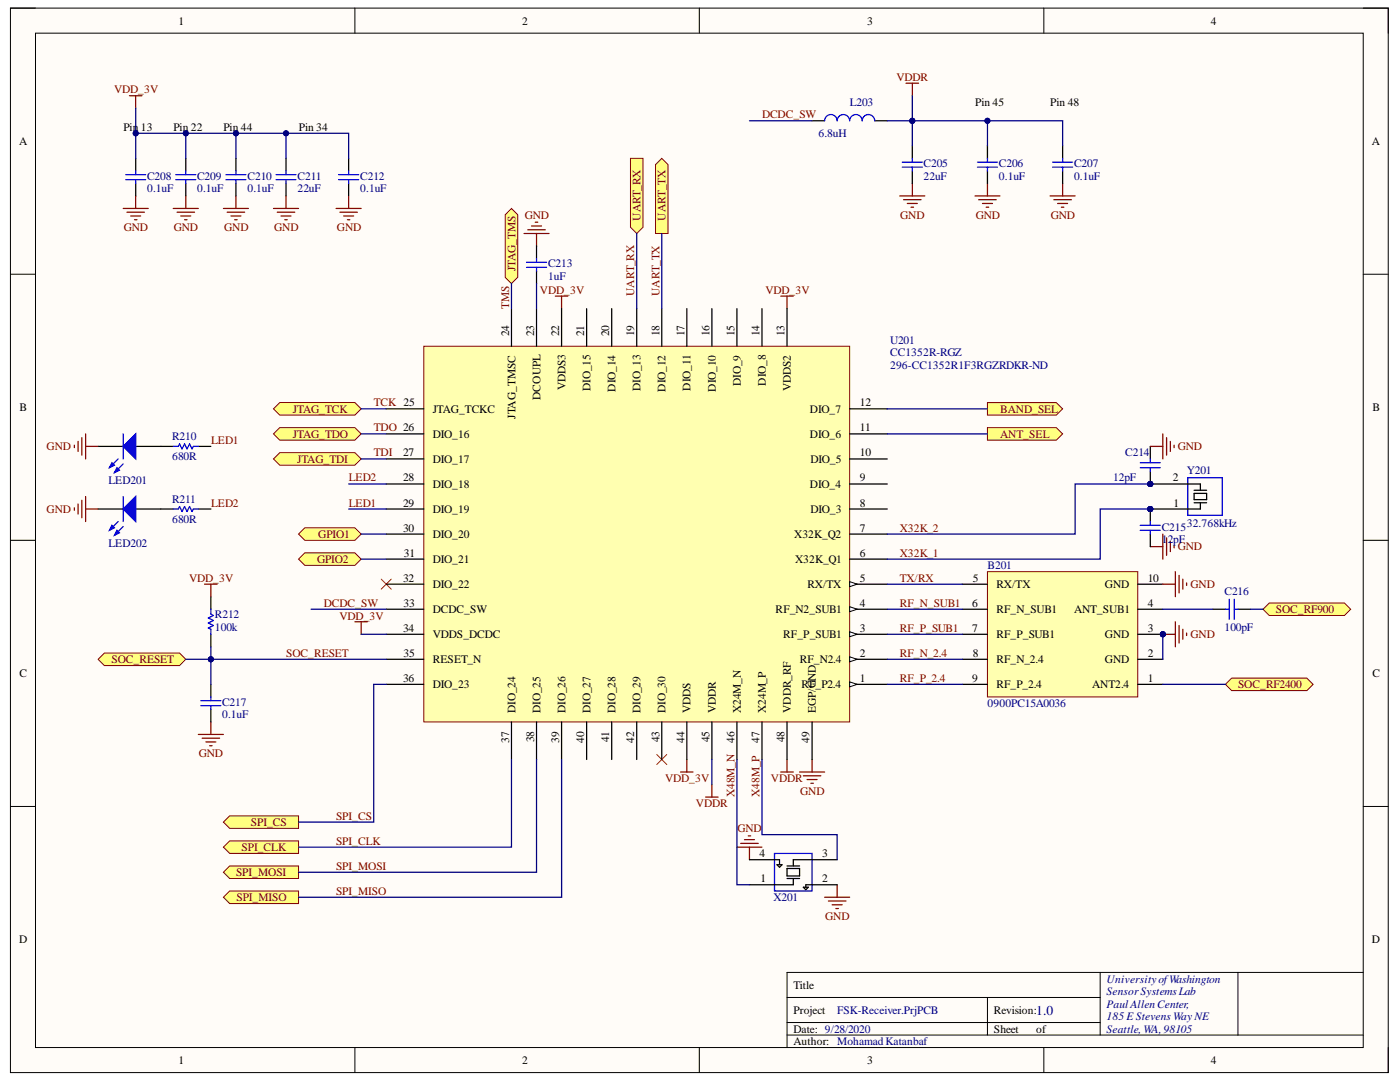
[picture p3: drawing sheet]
<svg xmlns="http://www.w3.org/2000/svg" width="279mm" height="216mm" viewBox="0 0 279 216" stroke-linecap="round" stroke-linejoin="round" font-family="sans-serif">
<path d="M2.1 1.6h275v212.4h-275z" fill-rule="evenodd" fill="#fffcf8"/>
<path d="M2.1 1.6h275v212.4h-275z" fill="none" stroke="#000" stroke-width=".2"/>
<path d="M7.1 6.6h265v202.4h-265z" fill-rule="evenodd" fill="#fffcf8"/>
<g fill="none" stroke="#000" stroke-width=".2">
<path d="M2.1 1.6h5M7.1 6.6h265v202.4h-265zM70.8 1.6v5M139.6 1.6v5M208.3 1.6v5M272.1 1.6h5v5M2.1 54.7h5M272.1 54.7h5M2.1 107.8h5M272.1 107.8h5M2.1 160.9h5M272.1 160.9h5"/>
<path d="M157.1 199h62.5M197.1 199v7.5M219.6 194v12.5M247.1 194v12.5M272.1 194h-115v15M70.8 209v5M139.6 209v5M157.1 206.5h115M157.1 204h62.5M208.3 209v5M277.1 209v5"/>
</g>
<g fill="none" stroke="#800000" stroke-width=".25">
<path d="M25.8 19.1h2.5M27.1 19.1v2.5M180.8 16.6h2.5M182.1 16.6v2.5M27.1 39.1v2.5M37.1 39.1v2.5M47.1 39.1v2.5M57.1 39.1v2.5M69.6 39.1v2.5M179.6 39.1h5M180.3 39.8h3.5M182.1 36.6v2.5"/>
<path d="M194.6 39.1h5M195.3 39.8h3.5M197.1 36.6v2.5M209.6 39.1h5M210.3 39.8h3.5M212.1 36.6v2.5M24.6 41.6h5M25.3 42.3h3.5M26.1 43.1h2M26.8 43.8h.5M34.6 41.6h5M35.3 42.3h3.5"/>
<path d="M36.1 43.1h2M36.8 43.8h.5M44.6 41.6h5M45.3 42.3h3.5M46.1 43.1h2M46.8 43.8h.5M54.6 41.6h5M55.3 42.3h3.5M56.1 43.1h2M56.8 43.8h.5M67.1 41.6h5M67.8 42.3h3.5"/>
<path d="M68.6 43.1h2M69.3 43.8h.5M110.8 59.1h2.5M112.1 59.1v2.5M155.8 59.1h2.5M157.1 59.1v2.5M181.1 40.6h2M181.8 41.4h.5M196.1 40.6h2M196.8 41.4h.5M211.1 40.6h2M211.8 41.4h.5"/>
<path d="M40.8 116.6h2.5M42.1 116.6v2.5M70.8 124.1h2.5M72.1 124.1v2.5M39.6 146.5h5M40.3 147.3h3.5M41.1 148.1h2M41.8 148.8h.5M42.1 144.1v2.4M135.8 154h2.5M137.1 151.5v2.5M140.8 159h2.5"/>
<path d="M142.1 156.5v2.5M155.8 154h2.5M157.1 151.5v2.5"/>
</g>
<path d="M57.1 31.6v2.5M57.1 36.6v2.5M42.1 119.1v2.5M42.1 126.6v2.5" fill="none" stroke="#000" stroke-width=".25"/>
<path d="M55.1 34.8h4M55.1 35.8h4M57.1 34.1v.7M57.1 35.8v.8M42.1 121.6v1l.5 .2-1 .5 1 .5-1 .5 1 .5-1 .5 .5 .3v1" fill="none" stroke="#00f" stroke-width=".25"/>
<circle cx="229.6" cy="101.6" r=".5" fill="#000080"/>
<circle cx="229.6" cy="101.6" r=".5" fill="none" stroke="#000080" stroke-width=".2"/>
<circle cx="229.6" cy="96.6" r=".5" fill="#000080"/>
<circle cx="229.6" cy="96.6" r=".5" fill="none" stroke="#000080" stroke-width=".2"/>
<path d="M237.1 95.3h6.8v7.5h-6.8z" fill="none" stroke="#00f" stroke-width=".25"/>
<path d="M237.1 96.6h2.5v1.2M238.3 97.8h2.5M238.3 98.4h2.5v1.3h-2.5zM238.3 100.3h2.5M239.6 100.3v1.3h-10" fill="none" stroke="#000" stroke-width=".25"/>
<circle cx="229.6" cy="101.6" r=".5" fill="#000080"/>
<circle cx="229.6" cy="101.6" r=".5" fill="none" stroke="#000080" stroke-width=".2"/>
<path d="M229.6 96.6h7.5" fill="none" stroke="#000" stroke-width=".25"/>
<circle cx="229.6" cy="96.6" r=".5" fill="#000080"/>
<circle cx="229.6" cy="96.6" r=".5" fill="none" stroke="#000080" stroke-width=".2"/>
<circle cx="229.6" cy="96.6" r=".5" fill="#000080"/>
<circle cx="229.6" cy="96.6" r=".5" fill="none" stroke="#000080" stroke-width=".2"/>
<path d="M229.6 89.1v2.5M229.6 94.1v2.5" fill="none" stroke="#000" stroke-width=".25"/>
<circle cx="229.6" cy="96.6" r=".5" fill="#000080"/>
<circle cx="229.6" cy="96.6" r=".5" fill="none" stroke="#000080" stroke-width=".2"/>
<path d="M227.6 93.3h4M227.6 92.3h4M229.6 91.6v.7M229.6 93.3v.8" fill="none" stroke="#00f" stroke-width=".25"/>
<g fill="none" stroke="#800000" stroke-width=".25">
<path d="M104.6 46.6h5M105.3 45.8h3.5M106.1 45.1h2M106.8 44.3h.5M107.1 46.6v2.5M229.6 89.1h2.5M232.1 86.6v5M232.8 87.3v3.5M233.6 88.1v2M234.3 88.8v.5M229.6 109.1h2.5M232.1 106.6v5"/>
<path d="M232.8 107.3v3.5M233.6 108.1v2M234.3 108.8v.5M159.6 154h5M160.3 154.8h3.5M161.1 155.5h2M161.8 156.3h.5M162.1 151.5v2.5M147.1 169h5M147.8 168.3h3.5M148.6 167.5h2M149.3 166.8h.5"/>
<path d="M149.6 169v2.5M164.6 179h5M165.3 179.8h3.5M167.1 176.5v2.5M166.1 180.5h2M166.8 181.3h.5"/>
</g>
<path d="M102.1 41.6l1.2 1.2v12.5l-1.2 1.3-1.3-1.3v-12.5z" fill-rule="evenodd" fill="#ffff80"/>
<path d="M102.1 41.6l1.2 1.2v12.5l-1.2 1.3-1.3-1.3v-12.5z" fill="none" stroke="#800000" stroke-width=".2"/>
<path d="M55.8 80.3h15l1.3 1.3-1.3 1.2h-15l-1.2-1.2z" fill-rule="evenodd" fill="#ffff80"/>
<path d="M55.8 80.3h15l1.3 1.3-1.3 1.2h-15l-1.2-1.2z" fill="none" stroke="#800000" stroke-width=".2"/>
<path d="M54.6 86.6l1.2-1.3h15l1.3 1.3-1.3 1.2h-15z" fill-rule="evenodd" fill="#ffff80"/>
<path d="M54.6 86.6l1.2-1.3h15l1.3 1.3-1.3 1.2h-15z" fill="none" stroke="#800000" stroke-width=".2"/>
<path d="M54.6 91.6l1.2-1.3h15l1.3 1.3-1.3 1.2h-15z" fill-rule="evenodd" fill="#ffff80"/>
<path d="M54.6 91.6l1.2-1.3h15l1.3 1.3-1.3 1.2h-15z" fill="none" stroke="#800000" stroke-width=".2"/>
<path d="M232.1 126.6h2.5M234.6 124.1v5M235.3 124.8v3.5M236.1 125.6v2M236.8 126.3v.5" fill="none" stroke="#800000" stroke-width=".25"/>
<circle cx="232.1" cy="126.6" r=".5" fill="#000080"/>
<circle cx="232.1" cy="126.6" r=".5" fill="none" stroke="#000080" stroke-width=".2"/>
<path d="M252.1 121.6l1.2-1.3h15l1.3 1.3-1.3 1.2h-15z" fill-rule="evenodd" fill="#ffff80"/>
<path d="M252.1 121.6l1.2-1.3h15l1.3 1.3-1.3 1.2h-15z" fill="none" stroke="#800000" stroke-width=".2"/>
<path d="M19.6 131.6l1.2-1.3h15l1.3 1.3-1.3 1.2h-15z" fill-rule="evenodd" fill="#ffff80"/>
<path d="M19.6 131.6l1.2-1.3h15l1.3 1.3-1.3 1.2h-15z" fill="none" stroke="#800000" stroke-width=".2"/>
<path d="M182.1 29.1v2.5M182.1 34.1v2.5M19.6 101.6h5M27.1 101.6h5" fill="none" stroke="#000" stroke-width=".25"/>
<path d="M180.1 32.4h4M180.1 33.3h4M182.1 31.6v.8M182.1 33.3v.8" fill="none" stroke="#00f" stroke-width=".25"/>
<path d="M76.1 115.6l2 2M78.1 115.6l-2 2M131.1 150.5l2 2M133.1 150.5l-2 2" fill="none" stroke="#f00" stroke-width=".2"/>
<path d="M24.6 101.6l2.5-2.5v5z" fill="#00f"/>
<path d="M23.6 104.1l-1.8 1.7M24.6 101.6l2.5-2.5v5zM24.6 105.1l-1.8 1.7" fill="none" stroke="#00f" stroke-width=".25"/>
<path d="M22.3 104.8l.5 .5-1 .5z" fill="#00f"/>
<path d="M22.3 104.8l.5 .5-1 .5z" fill="none" stroke="#00f" stroke-width=".25"/>
<path d="M23.3 105.8l.5 .5-1 .5z" fill="#00f"/>
<path d="M24.6 99.1v5M23.3 105.8l.5 .5-1 .5z" fill="none" stroke="#00f" stroke-width=".25"/>
<path d="M16.3 99.8v3.5M17.1 99.1v5M14.8 101.3v.5M15.6 100.6v2M17.1 101.6h2.5" fill="none" stroke="#800000" stroke-width=".25"/>
<path d="M19.6 89.1h5M27.1 89.1h5" fill="none" stroke="#000" stroke-width=".25"/>
<path d="M24.6 89.1l2.5-2.5v5z" fill="#00f"/>
<path d="M23.6 91.6l-1.8 1.7M24.6 89.1l2.5-2.5v5zM24.6 92.6l-1.8 1.7" fill="none" stroke="#00f" stroke-width=".25"/>
<path d="M22.3 92.3l.5 .5-1 .5z" fill="#00f"/>
<path d="M22.3 92.3l.5 .5-1 .5z" fill="none" stroke="#00f" stroke-width=".25"/>
<path d="M23.3 93.3l.5 .5-1 .5z" fill="#00f"/>
<g fill="none" stroke="#00f" stroke-width=".25">
<path d="M25.1 34.8h4M25.1 35.8h4M27.1 34.1v.7M27.1 35.8v.8M35.1 34.8h4M35.1 35.8h4M37.1 34.1v.7M37.1 35.8v.8M45.1 34.8h4M45.1 35.8h4M47.1 34.1v.7M47.1 35.8v.8"/>
<path d="M67.6 34.8h4M67.6 35.8h4M69.6 34.1v.7M69.6 35.8v.8M195.1 32.4h4M195.1 33.3h4M197.1 31.6v.8M197.1 33.3v.8M210.1 32.4h4M210.1 33.3h4M212.1 31.6v.8M212.1 33.3v.8"/>
<path d="M23.3 93.3l.5 .5-1 .5zM24.6 86.6v5M34.6 101.6h1l.2-.5 .5 1 .5-1 .5 1 .5-1 .5 1 .3-.5h1M40.1 139.8h4M42.1 139.1v.7M40.1 140.8h4M42.1 140.8v.8"/>
</g>
<path d="M14.8 88.8v.5M15.6 88.1v2M16.3 87.3v3.5M17.1 86.6v5M17.1 89.1h2.5" fill="none" stroke="#800000" stroke-width=".25"/>
<g fill="none" stroke="#000" stroke-width=".25">
<path d="M27.1 31.6v2.5M27.1 36.6v2.5M37.1 31.6v2.5M37.1 36.6v2.5M47.1 31.6v2.5M47.1 36.6v2.5M69.6 31.6v2.5M69.6 36.6v2.5M197.1 29.1v2.5M197.1 34.1v2.5M212.1 29.1v2.5M212.1 34.1v2.5"/>
<path d="M32.1 101.6h2.5M39.6 101.6h2.5M42.1 136.6v2.5M42.1 141.6v2.5"/>
</g>
<circle cx="229.6" cy="101.6" r=".5" fill="#000080"/>
<circle cx="229.6" cy="101.6" r=".5" fill="none" stroke="#000080" stroke-width=".2"/>
<path d="M229.6 101.6v2.5M229.6 106.6v2.5" fill="none" stroke="#000" stroke-width=".25"/>
<circle cx="229.6" cy="101.6" r=".5" fill="#000080"/>
<circle cx="229.6" cy="101.6" r=".5" fill="none" stroke="#000080" stroke-width=".2"/>
<path d="M227.6 104.8h4M227.6 105.8h4M229.6 104.1v.7M229.6 105.8v.8" fill="none" stroke="#00f" stroke-width=".25"/>
<path d="M125.8 31.6h2.5v13.7l-1.2 1.3-1.3-1.3z" fill-rule="evenodd" fill="#ffff80"/>
<path d="M125.8 31.6h2.5v13.7l-1.2 1.3-1.3-1.3z" fill="none" stroke="#800000" stroke-width=".2"/>
<path d="M130.8 32.8l1.3-1.2 1.2 1.2v13.8h-2.5z" fill-rule="evenodd" fill="#ffff80"/>
<path d="M130.8 32.8l1.3-1.2 1.2 1.2v13.8h-2.5z" fill="none" stroke="#800000" stroke-width=".2"/>
<path d="M32.1 89.1h2.5M39.6 89.1h2.5" fill="none" stroke="#000" stroke-width=".25"/>
<path d="M34.6 89.1h1l.2-.5 .5 1 .5-1 .5 1 .5-1 .5 1 .3-.5h1" fill="none" stroke="#00f" stroke-width=".25"/>
<path d="M197.1 85.3h13.7l1.3 1.3-1.3 1.2h-13.7z" fill-rule="evenodd" fill="#ffff80"/>
<path d="M197.1 85.3h13.7l1.3 1.3-1.3 1.2h-13.7z" fill="none" stroke="#800000" stroke-width=".2"/>
<path d="M162.1 24.1h2.5M174.6 24.1h2.5M149.6 171.5h6v1M155.1 172.5h1l-.5 .5zM157.1 172.8h2.5M157.1 173.3h2.5v1.5h-2.5zM157.1 175.3h2.5M158.3 175.3v1.2h-8.7M160.3 177h1l-.5 .5zM167.1 176.5h-6.3v.5M167.1 171.5h-8.8v1.3" fill="none" stroke="#000" stroke-width=".25"/>
<path d="M164.6 24.1a1.25 1.25 0 0 1 1.2-1.2 1.25 1.25 0 0 1 1.3 1.2 1.25 1.25 0 0 1 1.2-1.2 1.25 1.25 0 0 1 1.3 1.2 1.25 1.25 0 0 1 1.2-1.2 1.25 1.25 0 0 1 1.3 1.2 1.25 1.25 0 0 1 1.2-1.2 1.25 1.25 0 0 1 1.3 1.2M154.6 170.3h7.5v7.5h-7.5z" fill="none" stroke="#00f" stroke-width=".25"/>
<path d="M44.6 164l1.2-1.2h13.8v2.5h-13.8z" fill-rule="evenodd" fill="#ffff80"/>
<path d="M44.6 164l1.2-1.2h13.8v2.5h-13.8z" fill="none" stroke="#800000" stroke-width=".2"/>
<path d="M45.8 172.8h13.8v2.5h-13.8l-1.2-1.3z" fill-rule="evenodd" fill="#ffff80"/>
<path d="M45.8 172.8h13.8v2.5h-13.8l-1.2-1.3z" fill="none" stroke="#800000" stroke-width=".2"/>
<path d="M44.6 179l1.2-1.2h13.8v2.5h-13.8z" fill-rule="evenodd" fill="#ffff80"/>
<path d="M44.6 179l1.2-1.2h13.8v2.5h-13.8z" fill="none" stroke="#800000" stroke-width=".2"/>
<path d="M44.6 169l1.2-1.2h13.8v2.5h-13.8z" fill-rule="evenodd" fill="#ffff80"/>
<path d="M44.6 169l1.2-1.2h13.8v2.5h-13.8z" fill="none" stroke="#800000" stroke-width=".2"/>
<path d="M197.1 80.3h13.7l1.3 1.3-1.3 1.2h-13.7z" fill-rule="evenodd" fill="#ffff80"/>
<path d="M197.1 80.3h13.7l1.3 1.3-1.3 1.2h-13.7z" fill="none" stroke="#800000" stroke-width=".2"/>
<path d="M244.6 136.6l1.2-1.3h15l1.3 1.3-1.3 1.2h-15z" fill-rule="evenodd" fill="#ffff80"/>
<path d="M244.6 136.6l1.2-1.3h15l1.3 1.3-1.3 1.2h-15z" fill="none" stroke="#800000" stroke-width=".2"/>
<path d="M84.6 69.1h85v75h-85z" fill-rule="evenodd" fill="#ffffb0"/>
<path d="M84.6 69.1h85v75h-85z" fill="none" stroke="#800000" stroke-width=".2"/>
<path d="M169.6 136.6h7.5" fill="none" stroke="#000" stroke-width=".25"/>
<path d="M169.6 136.1l1.5 .5-1.5 .5z" fill="#f8fcff"/>
<path d="M169.6 136.1l1.5 .5-1.5 .5z" fill="none" stroke="#000" stroke-width=".2"/>
<path d="M169.6 131.6h7.5" fill="none" stroke="#000" stroke-width=".25"/>
<path d="M169.6 131.1l1.5 .5-1.5 .5z" fill="#f8fcff"/>
<path d="M169.6 131.1l1.5 .5-1.5 .5z" fill="none" stroke="#000" stroke-width=".2"/>
<path d="M169.6 111.6h7.5M169.6 106.6h7.5M169.6 116.6h7.5" fill="none" stroke="#000" stroke-width=".25"/>
<path d="M169.6 116.1l1.5 .5-1.5 .5z" fill="#f8fcff"/>
<path d="M169.6 116.1l1.5 .5-1.5 .5z" fill="none" stroke="#000" stroke-width=".2"/>
<g fill="none" stroke="#000" stroke-width=".25">
<path d="M102.1 61.6v7.5M107.1 61.6v7.5M112.1 61.6v7.5M117.1 61.6v7.5M122.1 61.6v7.5M127.1 61.6v7.5M132.1 61.6v7.5M137.1 61.6v7.5M142.1 61.6v7.5M147.1 61.6v7.5M152.1 61.6v7.5M157.1 61.6v7.5"/>
<path d="M77.1 96.6h7.5M77.1 86.6h7.5M77.1 81.6h7.5M77.1 91.6h7.5M169.6 96.6h7.5M169.6 91.6h7.5M169.6 86.6h7.5M169.6 81.6h7.5M77.1 101.6h7.5M77.1 106.6h7.5M77.1 111.6h7.5M77.1 116.6h7.5"/>
<path d="M169.6 101.6h7.5M77.1 121.6h7.5M77.1 126.6h7.5M77.1 131.6h7.5M77.1 136.6h7.5M169.6 126.6h7.5M102.1 144.1v7.4M107.1 144.1v7.4M112.1 144.1v7.4M117.1 144.1v7.4M122.1 144.1v7.4M127.1 144.1v7.4"/>
<path d="M132.1 144.1v7.4M137.1 144.1v7.4M142.1 144.1v7.4M147.1 144.1v7.4M152.1 144.1v7.4M157.1 144.1v7.4M162.1 144.1v7.4"/>
</g>
<path d="M169.6 126.1l1.5 .5-1.5 .5z" fill="#f8fcff"/>
<path d="M169.6 126.1l1.5 .5-1.5 .5z" fill="none" stroke="#000" stroke-width=".2"/>
<path d="M169.6 121.6h7.5" fill="none" stroke="#000" stroke-width=".25"/>
<path d="M169.6 121.1l1.5 .5-1.5 .5z" fill="#f8fcff"/>
<path d="M169.6 121.1l1.5 .5-1.5 .5z" fill="none" stroke="#000" stroke-width=".2"/>
<circle cx="232.1" cy="126.6" r=".5" fill="#000080"/>
<circle cx="232.1" cy="126.6" r=".5" fill="none" stroke="#000080" stroke-width=".2"/>
<path d="M197.1 114.1h30v25h-30z" fill-rule="evenodd" fill="#ffffb0"/>
<path d="M197.1 114.1h30v25h-30z" fill="none" stroke="#800000" stroke-width=".2"/>
<path d="M192.1 116.6h5M192.1 136.6h5M192.1 131.6h5M192.1 121.6h5M192.1 126.6h5M227.1 136.6h5M227.1 131.6h5M227.1 126.6h5" fill="none" stroke="#000" stroke-width=".25"/>
<circle cx="232.1" cy="126.6" r=".5" fill="#000080"/>
<circle cx="232.1" cy="126.6" r=".5" fill="none" stroke="#000080" stroke-width=".2"/>
<path d="M107.1 49.1v2.5M107.1 54.1v2.5M227.1 116.6h5M227.1 121.6h5M242.1 121.6h2.5M247.1 121.6h2.5" fill="none" stroke="#000" stroke-width=".25"/>
<path d="M232.1 116.6h2.5M234.6 114.1v5M235.3 114.8v3.5M236.1 115.6v2M236.8 116.3v.5" fill="none" stroke="#800000" stroke-width=".25"/>
<path d="M105.1 53.3h4M105.1 52.3h4M107.1 51.6v.7M107.1 53.3v.8M245.3 119.6v4M246.3 119.6v4M244.6 121.6h.7M246.3 121.6h.8" fill="none" stroke="#00f" stroke-width=".25"/>
<path d="M59.6 106.6l1.2-1.3h10l1.3 1.3-1.3 1.2h-10z" fill-rule="evenodd" fill="#ffff80"/>
<path d="M59.6 106.6l1.2-1.3h10l1.3 1.3-1.3 1.2h-10z" fill="none" stroke="#800000" stroke-width=".2"/>
<path d="M60.8 110.3h10l1.3 1.3-1.3 1.2h-10l-1.2-1.2z" fill-rule="evenodd" fill="#ffff80"/>
<path d="M60.8 110.3h10l1.3 1.3-1.3 1.2h-10l-1.2-1.2z" fill="none" stroke="#800000" stroke-width=".2"/>
<path d="M182.1 24.1v5M62.1 121.6h15M142.1 151.5v5" fill="none" stroke="#000080" stroke-width=".25"/>
<circle cx="182.1" cy="24.1" r=".5" fill="#000080"/>
<circle cx="182.1" cy="24.1" r=".5" fill="none" stroke="#000080" stroke-width=".2"/>
<path d="M197.1 24.1v5" fill="none" stroke="#000080" stroke-width=".25"/>
<circle cx="197.1" cy="24.1" r=".5" fill="#000080"/>
<circle cx="197.1" cy="24.1" r=".5" fill="none" stroke="#000080" stroke-width=".2"/>
<path d="M37.1 26.6v5M149.6 24.1h12.5" fill="none" stroke="#000080" stroke-width=".25"/>
<circle cx="37.1" cy="26.6" r=".5" fill="#000080"/>
<circle cx="37.1" cy="26.6" r=".5" fill="none" stroke="#000080" stroke-width=".2"/>
<path d="M47.1 26.6v5" fill="none" stroke="#000080" stroke-width=".25"/>
<circle cx="47.1" cy="26.6" r=".5" fill="#000080"/>
<circle cx="47.1" cy="26.6" r=".5" fill="none" stroke="#000080" stroke-width=".2"/>
<path d="M57.1 31.6v-5h12.5v5" fill="none" stroke="#000080" stroke-width=".25"/>
<circle cx="57.1" cy="26.6" r=".5" fill="#000080"/>
<circle cx="57.1" cy="26.6" r=".5" fill="none" stroke="#000080" stroke-width=".2"/>
<path d="M182.1 19.1v5" fill="none" stroke="#000080" stroke-width=".25"/>
<circle cx="182.1" cy="24.1" r=".5" fill="#000080"/>
<circle cx="182.1" cy="24.1" r=".5" fill="none" stroke="#000080" stroke-width=".2"/>
<path d="M27.1 21.6v5" fill="none" stroke="#000080" stroke-width=".25"/>
<circle cx="27.1" cy="26.6" r=".5" fill="#000080"/>
<circle cx="27.1" cy="26.6" r=".5" fill="none" stroke="#000080" stroke-width=".2"/>
<path d="M42.1 131.6h35M72.1 126.6h5" fill="none" stroke="#000080" stroke-width=".25"/>
<circle cx="42.1" cy="131.6" r=".5" fill="#000080"/>
<circle cx="42.1" cy="131.6" r=".5" fill="none" stroke="#000080" stroke-width=".2"/>
<path d="M102.1 56.6v5M107.1 56.6v5M72.1 81.6h5M72.1 86.6h5M72.1 91.6h5M37.1 131.6h5M147.1 151.6v24.9h2.5M152.1 151.5v15h15v5" fill="none" stroke="#000080" stroke-width=".25"/>
<circle cx="42.1" cy="131.6" r=".5" fill="#000080"/>
<circle cx="42.1" cy="131.6" r=".5" fill="none" stroke="#000080" stroke-width=".2"/>
<path d="M177.1 24.1h35v5" fill="none" stroke="#000080" stroke-width=".25"/>
<circle cx="182.1" cy="24.1" r=".5" fill="#000080"/>
<circle cx="182.1" cy="24.1" r=".5" fill="none" stroke="#000080" stroke-width=".2"/>
<circle cx="197.1" cy="24.1" r=".5" fill="#000080"/>
<circle cx="197.1" cy="24.1" r=".5" fill="none" stroke="#000080" stroke-width=".2"/>
<path d="M57.1 26.6h-30v5" fill="none" stroke="#000080" stroke-width=".25"/>
<circle cx="27.1" cy="26.6" r=".5" fill="#000080"/>
<circle cx="27.1" cy="26.6" r=".5" fill="none" stroke="#000080" stroke-width=".2"/>
<circle cx="37.1" cy="26.6" r=".5" fill="#000080"/>
<circle cx="37.1" cy="26.6" r=".5" fill="none" stroke="#000080" stroke-width=".2"/>
<circle cx="47.1" cy="26.6" r=".5" fill="#000080"/>
<circle cx="47.1" cy="26.6" r=".5" fill="none" stroke="#000080" stroke-width=".2"/>
<circle cx="57.1" cy="26.6" r=".5" fill="#000080"/>
<circle cx="57.1" cy="26.6" r=".5" fill="none" stroke="#000080" stroke-width=".2"/>
<path d="M42.1 129.1v7.5" fill="none" stroke="#000080" stroke-width=".25"/>
<circle cx="42.1" cy="131.6" r=".5" fill="#000080"/>
<circle cx="42.1" cy="131.6" r=".5" fill="none" stroke="#000080" stroke-width=".2"/>
<path d="M127.1 46.6v15M132.1 46.6v15M177.1 126.6h15M177.1 131.6h15M177.1 136.6h15M232.1 126.6v5" fill="none" stroke="#000080" stroke-width=".25"/>
<circle cx="232.1" cy="126.6" r=".5" fill="#000080"/>
<circle cx="232.1" cy="126.6" r=".5" fill="none" stroke="#000080" stroke-width=".2"/>
<path d="M177.1 86.6h20M177.1 81.6h20M229.6 96.6h-15v10h-37.5M77.1 136.6h-2.5v27.4h-15M102.1 151.5v17.5h-42.5M107.1 151.6v22.4h-47.5M112.1 151.6v27.4h-52.5" fill="none" stroke="#000080" stroke-width=".25"/>
<circle cx="229.6" cy="96.6" r=".5" fill="#000080"/>
<circle cx="229.6" cy="96.6" r=".5" fill="none" stroke="#000080" stroke-width=".2"/>
<path d="M229.6 101.6h-10v10h-42.5" fill="none" stroke="#000080" stroke-width=".25"/>
<circle cx="229.6" cy="101.6" r=".5" fill="#000080"/>
<circle cx="229.6" cy="101.6" r=".5" fill="none" stroke="#000080" stroke-width=".2"/>
<path d="M69.6 96.6h7.5M69.6 101.6h7.5M72.1 106.6h5M72.1 111.6h5M177.1 116.6h15M177.1 121.6h15M232.1 136.6h12.5M232.1 121.6h10M249.6 121.6h2.5" fill="none" stroke="#000080" stroke-width=".25"/>
<text font-size="2.7" fill="#000080" x="206.8" y="202.4">1.0</text>
<g font-size="2.3">
<text x="35.6" y="4.9">1</text>
<text x="104.2" y="4.9">2</text>
<text x="173.1" y="4.9">3</text>
<text x="241.7" y="4.9">4</text>
<text x="194.6" y="21.1">Pin 45</text>
<text x="209.6" y="21.1">Pin 48</text>
<text x="3.8" y="28.9">A</text>
<text x="24.6" y="26.1">Pin</text>
<text x="28.1" y="26.1">13</text>
<text x="34.6" y="26.1">Pin 22</text>
<text x="44.6" y="26.1">Pin 44</text>
<text x="59.6" y="26.1">Pin 34</text>
<text x="273.8" y="28.9">A</text>
<text x="101.6" y="67.1" transform="rotate(-90 101.6 67.1)">24</text>
<text x="106.6" y="67.1" transform="rotate(-90 106.6 67.1)">23</text>
<text x="111.6" y="67.1" transform="rotate(-90 111.6 67.1)">22</text>
<text x="116.6" y="67.1" transform="rotate(-90 116.6 67.1)">21</text>
<text x="121.6" y="67.1" transform="rotate(-90 121.6 67.1)">20</text>
<text x="126.5" y="67.1" transform="rotate(-90 126.5 67.1)">19</text>
<text x="131.6" y="67.1" transform="rotate(-90 131.6 67.1)">18</text>
<text x="136.6" y="67.1" transform="rotate(-90 136.6 67.1)">17</text>
<text x="141.6" y="67.1" transform="rotate(-90 141.6 67.1)">16</text>
<text x="146.6" y="67.1" transform="rotate(-90 146.6 67.1)">15</text>
<text x="151.6" y="67.1" transform="rotate(-90 151.6 67.1)">14</text>
<text x="156.6" y="67.1" transform="rotate(-90 156.6 67.1)">13</text>
<text x="112.8" y="77.9" transform="rotate(-90 112.8 77.9)">VDDS3</text>
<text x="137.8" y="78" transform="rotate(-90 137.8 78)">DIO_11</text>
<text x="147.9" y="77" transform="rotate(-90 147.9 77)">DIO_9</text>
<text x="152.8" y="77" transform="rotate(-90 152.8 77)">DIO_8</text>
<text x="3.9" y="82">B</text>
<text x="86.4" y="82.4">JTAG_TCKC</text>
<text x="102.9" y="83.5" transform="rotate(-90 102.9 83.5)">JTAG_TMSC</text>
<text x="107.8" y="79.8" transform="rotate(-90 107.8 79.8)">DCOUPL</text>
<text x="117.8" y="78" transform="rotate(-90 117.8 78)">DIO_15</text>
<text x="122.8" y="78.1" transform="rotate(-90 122.8 78.1)">DIO_14</text>
<text x="127.8" y="78" transform="rotate(-90 127.8 78)">DIO_13</text>
<text x="132.8" y="78.1" transform="rotate(-90 132.8 78.1)">DIO_12</text>
<text x="142.9" y="78.1" transform="rotate(-90 142.9 78.1)">DIO_10</text>
<text x="157.8" y="78" transform="rotate(-90 157.8 78)">VDDS2</text>
<text x="161.6" y="82.4">DIO_7</text>
<text x="171.6" y="81.1">12</text>
<text x="273.9" y="82">B</text>
<text x="86.4" y="87.4">DIO_16</text>
<text x="161.6" y="87.4">DIO_6</text>
<text x="171.6" y="86.1">11</text>
<text x="80.4" y="91.1">27</text>
<text x="86.4" y="92.3">DIO_17</text>
<text x="161.7" y="92.3">DIO_5</text>
<text x="171.6" y="91.1">10</text>
<text x="80.4" y="96.1">28</text>
<text x="80.4" y="101.1">29</text>
<text x="86.4" y="97.3">DIO_18</text>
<text x="161.6" y="97.3">DIO_4</text>
<text x="171.6" y="101.1">8</text>
<text x="171.6" y="96.1">9</text>
<text x="234.1" y="96.1">2</text>
<text x="234.2" y="101.1">1</text>
<text x="80.4" y="106.1">30</text>
<text x="86.4" y="102.3">DIO_19</text>
<text x="86.4" y="107.3">DIO_20</text>
<text x="158.5" y="107.3">X32K_Q2</text>
<text x="161.7" y="102.3">DIO_3</text>
<text x="171.6" y="106.1">7</text>
<text x="80.6" y="111.1">31</text>
<text x="86.4" y="112.4">DIO_21</text>
<text x="158.7" y="112.4">X32K_Q1</text>
<text x="171.6" y="111.1">6</text>
<text x="80.4" y="116.1">32</text>
<text x="86.4" y="117.4">DIO_22</text>
<text x="161.1" y="117.4">RX/TX</text>
<text x="171.6" y="116.1">5</text>
<text x="194.1" y="116.1">5</text>
<text x="198.9" y="117.4">RX/TX</text>
<text x="220.5" y="117.4">GND</text>
<text x="229.1" y="116.1">10</text>
<text x="80.5" y="121.1">33</text>
<text x="86.4" y="122.4">DCDC_SW</text>
<text x="154.8" y="122.4">RF_N2_SUB1</text>
<text x="171.6" y="121.1">4</text>
<text x="194" y="121.1">6</text>
<text x="198.9" y="122.4">RF_N_SUB1</text>
<text x="214.3" y="122.4">ANT_SUB1</text>
<text x="229.1" y="121.1">4</text>
<text x="80.4" y="126.1">34</text>
<text x="80.5" y="131.1">35</text>
<text x="86.4" y="127.3">VDDS_DCDC</text>
<text x="156.3" y="127.3">RF_P_SUB1</text>
<text x="171.6" y="131.1">2</text>
<text x="171.6" y="126.1">3</text>
<text x="194" y="126.1">7</text>
<text x="194.1" y="131.1">8</text>
<text x="198.9" y="127.3">RF_P_SUB1</text>
<text x="220.5" y="127.3">GND</text>
<text x="229.1" y="131.1">2</text>
<text x="229.1" y="126.1">3</text>
<text x="3.9" y="135.1">C</text>
<text x="80.4" y="136.1">36</text>
<text x="86.4" y="132.3">RESET_N</text>
<text x="86.4" y="137.3">DIO_23</text>
<text x="159.6" y="132.3">RF_N2.4</text>
<text x="160" y="137.3">RF_P2.4</text>
<text x="171.6" y="136.1">1</text>
<text x="194" y="136.1">9</text>
<text x="198.9" y="132.3">RF_N_2.4</text>
<text x="198.9" y="137.3">RF_P_2.4</text>
<text x="218" y="137.3">ANT2.4</text>
<text x="220.5" y="132.3">GND</text>
<text x="229.1" y="136.1">1</text>
<text x="273.9" y="135.1">C</text>
<text x="102.9" y="142.3" transform="rotate(-90 102.9 142.3)">DIO_24</text>
<text x="107.8" y="142.3" transform="rotate(-90 107.8 142.3)">DIO_25</text>
<text x="112.8" y="142.3" transform="rotate(-90 112.8 142.3)">DIO_26</text>
<text x="117.8" y="142.3" transform="rotate(-90 117.8 142.3)">DIO_27</text>
<text x="122.8" y="142.3" transform="rotate(-90 122.8 142.3)">DIO_28</text>
<text x="127.8" y="142.3" transform="rotate(-90 127.8 142.3)">DIO_29</text>
<text x="132.8" y="142.3" transform="rotate(-90 132.8 142.3)">DIO_30</text>
<text x="137.8" y="142.3" transform="rotate(-90 137.8 142.3)">VDDS</text>
<text x="142.9" y="142.3" transform="rotate(-90 142.9 142.3)">VDDR</text>
<text x="147.9" y="142.3" transform="rotate(-90 147.9 142.3)">X24M_N</text>
<text x="152.8" y="142.3" transform="rotate(-90 152.8 142.3)">X24M_P</text>
<text x="157.8" y="142.3" transform="rotate(-90 157.8 142.3)">VDDR_RF</text>
<text x="162.8" y="142.3" transform="rotate(-90 162.8 142.3)">EGP/GND</text>
<text x="101.6" y="148.2" transform="rotate(-90 101.6 148.2)">37</text>
<text x="106.6" y="148.2" transform="rotate(-90 106.6 148.2)">38</text>
<text x="111.6" y="148.2" transform="rotate(-90 111.6 148.2)">39</text>
<text x="116.6" y="148.2" transform="rotate(-90 116.6 148.2)">40</text>
<text x="121.6" y="148.1" transform="rotate(-90 121.6 148.1)">41</text>
<text x="126.5" y="148.2" transform="rotate(-90 126.5 148.2)">42</text>
<text x="131.6" y="148.2" transform="rotate(-90 131.6 148.2)">43</text>
<text x="136.6" y="148.2" transform="rotate(-90 136.6 148.2)">44</text>
<text x="141.6" y="148.2" transform="rotate(-90 141.6 148.2)">45</text>
<text x="146.6" y="148.2" transform="rotate(-90 146.6 148.2)">46</text>
<text x="151.6" y="148.2" transform="rotate(-90 151.6 148.2)">47</text>
<text x="156.6" y="148.2" transform="rotate(-90 156.6 148.2)">48</text>
<text x="161.6" y="148.2" transform="rotate(-90 161.6 148.2)">49</text>
<text x="151.6" y="171.1">4</text>
<text x="164.1" y="171.1">3</text>
<text x="151.7" y="176.1">1</text>
<text x="164.1" y="176.1">2</text>
<text x="3.8" y="188.2">D</text>
<text x="273.8" y="188.2">D</text>
<text x="158.3" y="197.3">Title</text>
<text x="158.3" y="202.3">Project</text>
<text x="198.4" y="202.3">Revision:</text>
<text x="158.3" y="208.5">Author: MohamadKatanbaf</text>
<text x="158.3" y="206.1">Date: 9/28/2020</text>
<text x="198.4" y="206.1">Sheet</text>
<text x="206.8" y="206.1">of</text>
<text x="35.6" y="212.3">1</text>
<text x="104.2" y="212.3">2</text>
<text x="173.1" y="212.3">3</text>
<text x="241.7" y="212.3">4</text>
</g>
<g font-size="2.3" fill="#800000">
<text x="178.9" y="16.2">VDDR</text>
<text x="22.8" y="18.6">VDD_3V</text>
<text x="152.1" y="23.6">DCDC_SW</text>
<text x="24.7" y="46.1">GND</text>
<text x="34.7" y="46.1">GND</text>
<text x="44.7" y="46.1">GND</text>
<text x="54.7" y="46.1">GND</text>
<text x="67.2" y="46.1">GND</text>
<text x="104.7" y="43.6">GND</text>
<text x="127.8" y="44.1" transform="rotate(-90 127.8 44.1)">UART_RX</text>
<text x="132.8" y="44.1" transform="rotate(-90 132.8 44.1)">UART_TX</text>
<text x="179.7" y="43.6">GND</text>
<text x="194.7" y="43.6">GND</text>
<text x="209.7" y="43.6">GND</text>
<text x="102.9" y="54.1" transform="rotate(-90 102.9 54.1)">JTAG_TMS</text>
<text x="107.8" y="58.6">VDD_3V</text>
<text x="126.5" y="59.1" transform="rotate(-90 126.5 59.1)">UART_RX</text>
<text x="131.6" y="59.1" transform="rotate(-90 131.6 59.1)">UART_TX</text>
<text x="152.8" y="58.6">VDD_3V</text>
<text x="101.6" y="61.6" transform="rotate(-90 101.6 61.6)">TMS</text>
<text x="58.4" y="82.4">JTAG_TCK</text>
<text x="74.6" y="81.1">TCK 25</text>
<text x="199.6" y="82.4">BAND_SEL</text>
<text x="9.3" y="89.9">GND</text>
<text x="42.1" y="88.6">LED1</text>
<text x="58.4" y="87.4">JTAG_TDO</text>
<text x="74.6" y="86.1">TDO 26</text>
<text x="199.6" y="87.4">ANT_SEL</text>
<text x="235.1" y="89.9">GND</text>
<text x="59.3" y="92.3">JTAG_TDI</text>
<text x="74.6" y="91.1">TDI</text>
<text x="42.1" y="101.1">LED2</text>
<text x="69.6" y="96.1">LED2</text>
<text x="69.6" y="101.1">LED1</text>
<text x="9.3" y="102.3">GND</text>
<text x="63.5" y="107.3">GPIO1</text>
<text x="179.6" y="106.1">X32K_2</text>
<text x="63.3" y="112.4">GPIO2</text>
<text x="179.6" y="111.1">X32K_1</text>
<text x="235.1" y="109.8">GND</text>
<text x="37.7" y="116.1">VDD_3V</text>
<text x="179.6" y="116.1">TX/RX</text>
<text x="237.6" y="117.4">GND</text>
<text x="64.6" y="121.1">DCDC_SW</text>
<text x="67.8" y="123.6">VDD_3V</text>
<text x="179.6" y="121.1">RF_N_SUB1</text>
<text x="254.6" y="122.4">SOC_RF900</text>
<text x="57.1" y="131.1">SOC_RESET</text>
<text x="179.6" y="131.1">RF_N_2.4</text>
<text x="179.6" y="126.1">RF_P_SUB1</text>
<text x="237.6" y="127.3">GND</text>
<text x="22.2" y="132.3">SOC_RESET</text>
<text x="179.6" y="136.1">RF_P_2.4</text>
<text x="247.1" y="137.3">SOC_RF2400</text>
<text x="39.7" y="151.1">GND</text>
<text x="132.7" y="156.1">VDD_3V</text>
<text x="138.9" y="161.1">VDDR</text>
<text x="146.6" y="159.1" transform="rotate(-90 146.6 159.1)">X48M_N</text>
<text x="151.6" y="159.1" transform="rotate(-90 151.6 159.1)">X48M_P</text>
<text x="153.9" y="156.1">VDDR</text>
<text x="159.7" y="158.6">GND</text>
<text x="50.1" y="164.8">SPI_CS</text>
<text x="67.1" y="163.5">SPI_CS</text>
<text x="147.2" y="166.1">GND</text>
<text x="48.2" y="169.8">SPI_CLK</text>
<text x="67.1" y="168.6">SPI_CLK</text>
<text x="67.1" y="173.6">SPI_MOSI</text>
<text x="47.1" y="174.8">SPI_MOSI</text>
<text x="47.2" y="179.8">SPI_MISO</text>
<text x="67.1" y="178.6">SPI_MISO</text>
<text x="164.7" y="183.6">GND</text>
</g>
<g font-size="2.3" fill="#000080">
<text x="169.6" y="21.1">L203</text>
<text x="163.3" y="27.4">6.8uH</text>
<text x="29.4" y="35.9">C208</text>
<text x="39.3" y="35.9">C209</text>
<text x="49.4" y="35.9">C210</text>
<text x="59.4" y="35.9">C211</text>
<text x="71.9" y="35.9">C212</text>
<text x="184.3" y="35.9">22uF</text>
<text x="184.3" y="33.4">C205</text>
<text x="199.4" y="35.9">0.1uF</text>
<text x="199.4" y="33.4">C206</text>
<text x="214.3" y="35.9">0.1uF</text>
<text x="214.3" y="33.4">C207</text>
<text x="29.4" y="38.4">0.1uF</text>
<text x="39.3" y="38.4">0.1uF</text>
<text x="49.4" y="38.4">0.1uF</text>
<text x="59.4" y="38.4">22uF</text>
<text x="71.9" y="38.4">0.1uF</text>
<text x="109.4" y="53.4">C213</text>
<text x="109.4" y="55.9">1uF</text>
<text x="177.6" y="68.6">U201</text>
<text x="177.6" y="71.1">CC1352R-RGZ</text>
<text x="177.6" y="73.7">296-CC1352R1F3RGZRDKR-ND</text>
<text x="34.3" y="87.9">R210</text>
<text x="34.3" y="91.8">680R</text>
<text x="224.6" y="91.1">C214</text>
<text x="236.8" y="94.6">Y201</text>
<text x="21.7" y="96.6">LED201</text>
<text x="34.3" y="100.4">R211</text>
<text x="222.1" y="96.1">12pF</text>
<text x="34.3" y="104.3">680R</text>
<text x="231.9" y="105.9">C215</text>
<text x="236.8" y="105.1">32.768kHz</text>
<text x="21.7" y="109.1">LED202</text>
<text x="197.1" y="113.6">B201</text>
<text x="231.9" y="108.3">1</text>
<text x="233" y="108.3">2pF</text>
<text x="244.4" y="118.8">C216</text>
<text x="42.9" y="125.8">100k</text>
<text x="42.9" y="123.4">R212</text>
<text x="244.4" y="125.8">100pF</text>
<text x="44.3" y="143.3">0.1uF</text>
<text x="44.3" y="140.8">C217</text>
<text x="197.1" y="141">0900PC15A0036</text>
<text x="154.4" y="179.8">X201</text>
<text x="220.9" y="196.1">UniversityofWashington</text>
<text x="167.1" y="202.3">FSK-Receiver.PrjPCB</text>
<text x="220.9" y="198.5">SensorSystemsLab</text>
<text x="220.9" y="201.1">PaulAllenCenter,</text>
<text x="220.9" y="203.5">185 E Stevens WayNE</text>
<text x="220.9" y="206.1">Seattle, WA,98105</text>
</g>
</svg>
